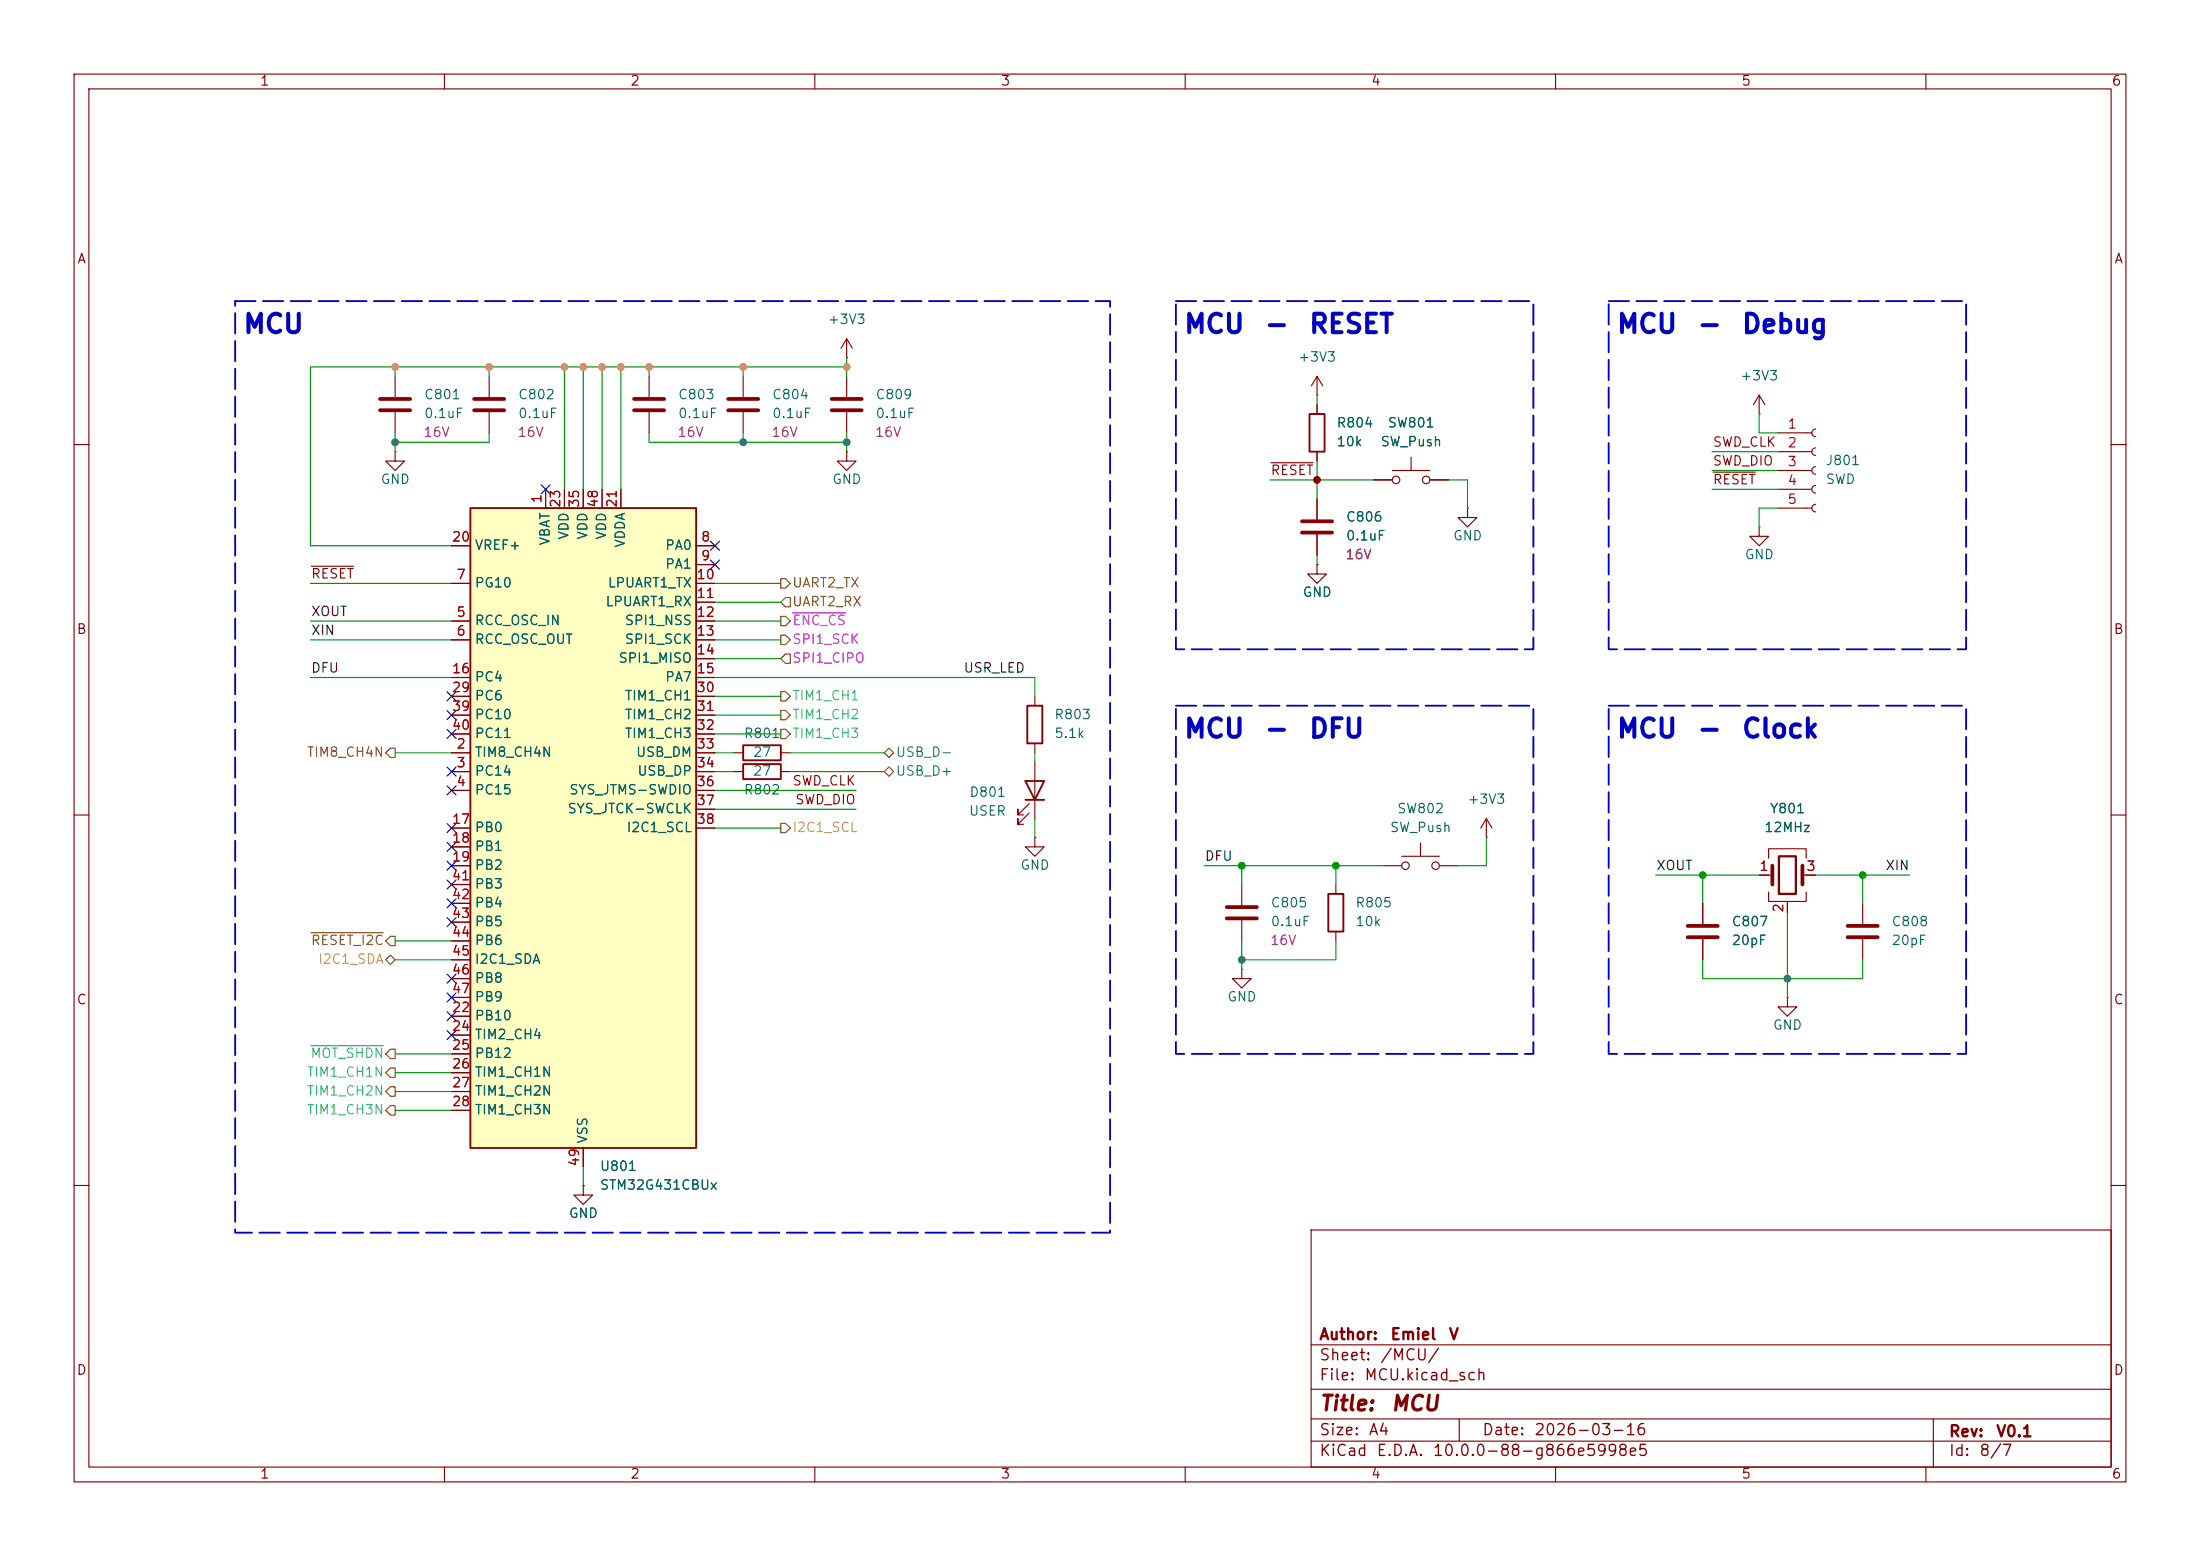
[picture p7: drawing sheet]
<svg xmlns="http://www.w3.org/2000/svg" width="297mm" height="210mm" viewBox="0 0 297 210" stroke-linecap="round" stroke-linejoin="round" font-family="sans-serif">
<g fill="none" stroke="#840000" stroke-width=".15">
<path d="M10 10h277v190h-277zM12 12h273v186h-273zM60 10v2M110 10v2M160 10v2M210 10v2M260 10v2M100.3 50.8v2.8M100.3 55.6v2.8M114.3 48.3h.1M114.3 45.7v2.6M114.3 50.8v2.8"/>
<path d="M114.3 55.6v2.8M114.3 45.7l-.8 1.3M114.3 45.7l.8 1.3M177.8 53.3h.1M177.8 50.8v2.5M177.8 54.6v1.3M177.8 50.8l-.8 1.3M177.8 50.8l.8 1.3M10 60h2M114.3 61v1.2h1.3l-1.3 1.3-1.3-1.3h1.3M114.3 61h.1M177.8 61v1.2"/>
<path d="M185.4 64.8h2.6M188 63.5h5M190.5 61.7v1.8M193 64.8h2.6M285 60h2M10 110h2M99.1 101.6h1.2M99.1 104.1h1.2M105.4 101.6h1.3M105.4 104.1h1.3M186.7 116.8h2.5M189.2 115.6h5.1"/>
<path d="M191.8 113.8v1.8M194.3 116.8h2.5M200.7 113h.1M200.7 110.5l-.8 1.3M200.7 110.5l.7 1.3M200.7 110.5v2.5M285 110h2M167.6 130.8v1.3h1.3l-1.3 1.3-1.2-1.3h1.2M167.6 130.8h.1M10 160h2M78.7 160v1.3h1.3l-1.3 1.3-1.2-1.3h1.2M78.7 160h.1"/>
<path d="M177 166h108v32h-108zM285 160h2M60 198v2M110 198v2M160 198v2M177 194.5h108M177 191.5h108M177 187.5h108M177 181.5h108M197 191.5v3M210 198v2M260 198v2"/>
<path d="M261 191.5v6.5"/>
<circle cx="188.5" cy="64.8" r=".51"/>
<circle cx="192.5" cy="64.8" r=".51"/>
<circle cx="189.7" cy="116.8" r=".51"/>
<circle cx="193.8" cy="116.8" r=".51"/>
</g>
<path d="M98.3 53.8h4.1M98.3 55.4h4.1M112.3 53.8h4M112.3 55.4h4" fill="none" stroke="#840000" stroke-width=".51"/>
<path d="M176.8 55.9h2v5.1h-2zM100.3 100.6h5.1v2h-5.1zM100.3 103.1h5.1v2.1h-5.1z" fill="none" stroke="#840000" stroke-width=".25"/>
<path d="M63.5 68.6h30.5v86.3h-30.5z" fill="#ffffc2"/>
<path d="M63.5 68.6h30.5v86.3h-30.5zM138.7 95.3h2v5h-2zM138.4 105.4h2.6l-1.3 2.6zM138.4 108h2.6M179.3 120.7h2.1v5h-2.1z" fill="none" stroke="#840000" stroke-width=".25"/>
<g fill="none" stroke="#840000" stroke-width=".15">
<path d="M53.3 50.8v2.8M53.3 55.6v2.8M66 50.8v2.8M66 55.6v2.8M87.6 50.8v2.8M87.6 55.6v2.8M177.8 54.6v1.3M237.5 55.9h.1M237.5 53.3l-.8 1.3M237.5 53.3l.8 1.3M237.5 53.3v2.6M240 58.4h4.6"/>
<path d="M245.1 57.9a.51 .51 0 0 0-.5 .5 .51 .51 0 0 0 .5 .5M42 76.4h5.7M53.3 61v1.2h1.3l-1.3 1.3-1.2-1.3h1.2M53.3 61h.1M61 78.7h2.5M61 73.7h2.5M73.7 66v2.6M76.2 66v2.6M78.7 66v2.6M81.3 66v2.6M83.8 66v2.6M94 78.7h2.5"/>
<path d="M94 73.7h2.5M94 76.2h2.5M171.6 62.5h5.7M177.8 76.2v1.3h1.3l-1.3 1.2-1.3-1.2h1.3M177.8 76.2h.1M177.8 61v1.2M177.8 67.3v2.8M177.8 72.1v2.8M185.4 64.8h2.6M193 64.8h2.6M198.1 68.6v1.3h1.3l-1.3 1.2-1.3-1.2h1.3M198.1 68.6h.1"/>
<path d="M231.3 63.7h5.7M237.5 71.1v1.3h1.3l-1.3 1.3-1.3-1.3h1.3M237.5 71.1h.1M240 61h4.6M240 63.5h4.6M240 66h4.6M240 68.6h4.6M245.1 60.5a.51 .51 0 0 0-.5 .5 .51 .51 0 0 0 .5 .5M245.1 63a.51 .51 0 0 0-.5 .5 .51 .51 0 0 0 .5 .5M245.1 65.5a.51 .51 0 0 0-.5 .5 .51 .51 0 0 0 .5 .5M245.1 68.1a.51 .51 0 0 0-.5 .5 .51 .51 0 0 0 .5 .5M61 83.8h2.5"/>
<path d="M61 86.4h2.5M61 91.4h2.5M61 94h2.5M61 96.5h2.5M61 99.1h2.5M94 83.8h2.5M94 86.4h2.5M94 81.3h2.5M94 88.9h2.5M94 91.4h2.5M94 94h2.5M94 96.5h2.5"/>
<path d="M94 99.1h2.5M139.7 94v1.3M61 101.6h2.5M61 104.1h2.5M61 106.7h2.5M61 111.8h2.5M61 114.3h2.5M61 116.8h2.5M61 119.4h2.5M94 101.6h2.5M94 104.1h2.5M94 106.7h2.5"/>
<path d="M94 111.8h2.5M94 109.2h2.5M138.9 109.7l-1.5 1.6v-.8v.8h.8M138.9 108.5l-1.5 1.5v-.8v.8h.8M139.7 113v1.3h1.3l-1.3 1.3-1.3-1.3h1.3M139.7 113h.1M139.7 100.3v1.3M139.7 102.9v7.6M167.6 119.4v2.8M180.3 119.4v1.3M237.5 118.1h1.8M238.8 115.8v-1.2h5v1.2"/>
<path d="M243.3 118.1h1.8M61 137.2h2.5M61 139.7h2.5M61 121.9h2.5M61 124.5h2.5M61 127h2.5M61 129.5h2.5M61 132.1h2.5M61 134.6h2.5M167.6 124.2v2.8M180.3 125.7v1.3M229.9 121.9v2.8"/>
<path d="M229.9 126.7v2.8M238.8 120.4v1.3h5v-1.3M241.3 134.6v1.3h1.3l-1.3 1.3-1.3-1.3h1.3M241.3 134.6h.1M241.3 121.7v1.5M251.5 121.9v2.8M251.5 126.7v2.8M61 142.2h2.5M61 144.8h2.5M61 147.3h2.5M61 149.9h2.5M78.7 154.9v2.6"/>
<path d="M78.7 160h.1"/>
</g>
<g fill="none" stroke="#840000" stroke-width=".51">
<path d="M51.3 53.8h4.1M51.3 55.4h4.1M64 53.8h4.1M64 55.4h4.1M85.6 53.8h4.1M85.6 55.4h4.1M175.8 70.4h4M175.8 71.9h4M239.3 116.8v2.6M243.3 116.8v2.6M165.6 122.4h4.1M165.6 124h4.1"/>
<path d="M227.8 125h4.1M227.8 126.5h4.1M249.4 125h4.1M249.4 126.5h4.1"/>
</g>
<path d="M240.2 115.6h2.2v5.1h-2.2z" fill="none" stroke="#840000" stroke-width=".3"/>
<g fill="none" stroke="#725600" stroke-width=".15">
<path d="M105.4 78.1h.6l.7 .6-.7 .7h-.6zM105.4 98.4h.6l.7 .7-.7 .6h-.6zM105.4 93.3h.6l.7 .7-.7 .6h-.6zM105.4 85.7h.6l.7 .7-.7 .6h-.6zM105.4 83.2h.6l.7 .6-.7 .7h-.6zM105.4 95.9h.6l.7 .6-.7 .7h-.6zM106 88.3h.7v1.2h-.7l-.6-.6zM106 80.6h.7v1.3h-.7l-.6-.6zM52.7 101h.6v1.2h-.6l-.6-.6zM105.4 111.1h.6l.7 .7-.7 .6h-.6zM119.4 101.6l.6-.6 .6 .6-.6 .6zM119.4 104.1l.6-.6 .6 .6-.6 .7z"/>
<path d="M42 125.9h9.8M52.1 129.5l.6-.6 .6 .6-.6 .7zM52.7 126.4h.6v1.2h-.6l-.6-.6zM52.7 146.7h.6v1.3h-.6l-.6-.7zM52.7 141.6h.6v1.3h-.6l-.6-.7zM52.7 149.2h.6v1.3h-.6l-.6-.6zM52.7 144.1h.6v1.3h-.6l-.6-.6z"/>
</g>
<path d="M41.9 141.1h9.9" fill="none" stroke="#00c2c2" stroke-width=".15"/>
<path d="M107 82.7h7.1" fill="none" stroke="#c200c2" stroke-width=".15"/>
<g fill="none" stroke="#009600" stroke-width=".15">
<path d="M53.3 49.5v1.3M53.3 58.4v2.6M66 58.4v1.3h-12.7M66 49.5v1.3M76.2 49.5v16.5M78.7 49.5v16.5M81.3 49.5v16.5M83.8 49.5v16.5M87.6 58.4v1.3h26.7M87.6 49.5v1.3M100.3 49.5v1.3M100.3 58.4v1.3"/>
<path d="M114.3 49.5h-72.4v24.2h19.1M114.3 48.3v2.5M114.3 58.4v2.6M177.8 53.3v1.3M237.5 55.9v2.5h2.5M41.9 78.7h19.1M96.5 78.7h8.9M171.4 64.8h14M177.8 62.2v5.1M177.8 74.9v1.3M195.6 64.8h2.5v3.8M231.1 61h8.9"/>
<path d="M231.1 63.5h8.9M231.1 66h8.9M240 68.6h-2.5v2.5M41.9 86.4h19.1M41.9 91.4h19.1M41.9 83.8h19.1M96.5 86.4h8.9M96.5 91.4h43.2v2.6M96.5 96.5h8.9M96.5 81.3h8.9M96.5 83.8h8.9M96.5 99.1h8.9"/>
<path d="M96.5 94h8.9M96.5 88.9h8.9M53.3 101.6h7.7M96.5 104.1h2.6M96.5 101.6h2.6M96.5 106.7h19.1M96.5 111.8h8.9M96.5 109.2h19.1M106.7 104.1h12.7M106.7 101.6h12.7M139.7 101.6v1.3M139.7 110.5v2.5"/>
<path d="M162.6 116.8h24.1M167.6 116.8v2.6M180.3 116.8v2.6M200.7 113v3.8h-3.9M223.5 118.1h14M229.9 118.1v3.8M245.1 118.1h12.7M251.5 118.1v3.8M53.3 127h7.7M53.3 129.5h7.7M167.6 127v3.8M180.3 127v2.5h-12.7"/>
<path d="M229.9 129.5v2.6h21.6v-2.6M241.3 123.2v11.4M53.3 147.3h7.7M53.3 144.8h7.7M53.3 142.2h7.7M53.3 149.9h7.7M78.7 157.5v2.5"/>
</g>
<g fill="none" stroke="#000084" stroke-width=".15">
<path d="M73.1 65.4l1.2 1.2M74.3 65.4l-1.2 1.2M95.9 75.6l1.2 1.2M95.9 73.1l1.2 1.2M97.1 75.6l-1.2 1.2M97.1 73.1l-1.2 1.2M60.4 95.9l1.2 1.2M60.4 98.5l1.2 1.2M60.4 93.4l1.2 1.2M61.6 95.9l-1.2 1.2M61.6 98.5l-1.2 1.2M61.6 93.4l-1.2 1.2"/>
<path d="M60.4 116.2l1.2 1.2M60.4 111.2l1.2 1.2M60.4 113.7l1.2 1.2M60.4 106.1l1.2 1.2M60.4 103.5l1.2 1.2M60.4 118.8l1.2 1.2M61.6 116.2l-1.2 1.2M61.6 111.2l-1.2 1.2M61.6 113.7l-1.2 1.2M61.6 106.1l-1.2 1.2M61.6 103.5l-1.2 1.2M61.6 118.8l-1.2 1.2"/>
<path d="M60.4 134l1.2 1.2M60.4 139.1l1.2 1.2M60.4 131.5l1.2 1.2M60.4 121.3l1.2 1.2M60.4 123.9l1.2 1.2M60.4 136.6l1.2 1.2M61.6 134l-1.2 1.2M61.6 139.1l-1.2 1.2M61.6 131.5l-1.2 1.2M61.6 121.3l-1.2 1.2M61.6 123.9l-1.2 1.2M61.6 136.6l-1.2 1.2"/>
</g>
<path d="M31.7 40.6h118.2v125.8h-118.2zM158.7 40.6h48.3v47h-48.3zM217.2 40.6h48.2v47h-48.2zM158.7 95.3h48.3v46.9h-48.3zM217.2 95.3h48.2v46.9h-48.2z" fill="none" stroke="#0000c2" stroke-width=".25" stroke-dasharray="2.7 1"/>
<g fill="#f90" stroke="#f90" stroke-width=".14">
<circle cx="87.6" cy="49.5" r=".46"/>
<circle cx="100.3" cy="49.5" r=".46"/>
<circle cx="114.3" cy="49.5" r=".46"/>
<circle cx="83.8" cy="49.5" r=".46"/>
<circle cx="81.3" cy="49.5" r=".46"/>
<circle cx="78.7" cy="49.5" r=".46"/>
<circle cx="53.3" cy="49.5" r=".46"/>
<circle cx="66" cy="49.5" r=".46"/>
<circle cx="76.2" cy="49.5" r=".46"/>
</g>
<g fill="#484848" stroke="#484848" stroke-width=".14">
<circle cx="100.3" cy="59.7" r=".46"/>
<circle cx="114.3" cy="59.7" r=".46"/>
<circle cx="167.6" cy="129.5" r=".46"/>
<circle cx="53.3" cy="59.7" r=".46"/>
<circle cx="241.3" cy="132.1" r=".46"/>
</g>
<g fill="#009600" stroke="#009600" stroke-width=".14">
<circle cx="167.6" cy="116.8" r=".46"/>
<circle cx="180.3" cy="116.8" r=".46"/>
<circle cx="251.5" cy="118.1" r=".46"/>
<circle cx="229.9" cy="118.1" r=".46"/>
</g>
<circle cx="177.8" cy="64.8" r=".46" fill="#840000" stroke="#840000" stroke-width=".14"/>
<g font-size="2.5" fill="#0000c2">
<text x="32.7" y="45.6">MCU</text>
<text x="159.7" y="45.6">MCU</text>
<text x="170.6" y="45.6">-</text>
<text x="176.6" y="45.6">RESET</text>
<text x="218.1" y="45.6">MCU</text>
<text x="229" y="45.6">-</text>
<text x="235" y="45.6">Debug</text>
<text x="159.7" y="100.2">MCU</text>
<text x="170.6" y="100.2">-</text>
<text x="176.6" y="100.2">DFU</text>
<text x="218.1" y="100.2">MCU</text>
<text x="229" y="100.2">-</text>
<text x="235" y="100.2">Clock</text>
</g>
<g font-size="2" fill="#840000">
<text x="178" y="190.9">Title:</text>
<text x="187.7" y="190.9">MCU</text>
</g>
<g font-size="1.5" fill="#840000">
<text x="178" y="184">Sheet:</text>
<text x="178" y="181.2">Author:</text>
<text x="186.2" y="184">/MCU/</text>
<text x="187.6" y="181.2">Emiel</text>
<text x="195.5" y="181.2">V</text>
<text x="178" y="186.7">File:</text>
<text x="184.1" y="186.7">MCU.kicad_sch</text>
<text x="178" y="196.9">KiCad</text>
<text x="178" y="194.1">Size:</text>
<text x="184.7" y="194.1">A4</text>
<text x="185.7" y="196.9">E.D.A.</text>
<text x="193.3" y="196.9">10.0.0-88-g866e5998e5</text>
<text x="200" y="194.1">Date:</text>
<text x="207" y="194.1">2026-03-16</text>
<text x="263" y="194.3">Rev:</text>
<text x="263" y="196.9">Id:</text>
<text x="267.1" y="196.9">8/7</text>
<text x="269.4" y="194.3">V0.1</text>
</g>
<g font-size="1.3" fill="#840000">
<text x="35" y="11.9">1</text>
<text x="85" y="11.9">2</text>
<text x="135" y="11.9">3</text>
<text x="185" y="11.9">4</text>
<text x="235" y="11.9">5</text>
<text x="285" y="11.9">6</text>
<text x="10.3" y="35.9">A</text>
<text x="285.3" y="35.9">A</text>
<text x="171.4" y="64.4">RESET</text>
<text x="231.1" y="60.6">SWD_CLK</text>
<text x="231.1" y="65.7">RESET</text>
<text x="231.1" y="63.2">SWD_DIO</text>
<text x="41.9" y="78.4">RESET</text>
<text x="10.3" y="85.9">B</text>
<text x="285.3" y="85.9">B</text>
<text x="106.9" y="106.3">SWD_CLK</text>
<text x="107.3" y="108.9">SWD_DIO</text>
<text x="10.3" y="135.9">C</text>
<text x="285.3" y="135.9">C</text>
<text x="10.3" y="185.9">D</text>
<text x="285.3" y="185.9">D</text>
<text x="35" y="199.9">1</text>
<text x="85" y="199.9">2</text>
<text x="135" y="199.9">3</text>
<text x="185" y="199.9">4</text>
<text x="235" y="199.9">5</text>
<text x="285" y="199.9">6</text>
</g>
<g font-size="1.3" fill="#006464">
<text x="111.7" y="44">+3V3</text>
<text x="175.2" y="49.1">+3V3</text>
<text x="234.8" y="51.7">+3V3</text>
<text x="57.2" y="54.2">C801</text>
<text x="57.2" y="56.7">0.1uF</text>
<text x="69.9" y="54.2">C802</text>
<text x="69.9" y="56.7">0.1uF</text>
<text x="91.4" y="54.2">C803</text>
<text x="91.4" y="56.7">0.1uF</text>
<text x="104.1" y="54.2">C804</text>
<text x="104.1" y="56.7">0.1uF</text>
<text x="118.1" y="54.2">C809</text>
<text x="118.1" y="56.7">0.1uF</text>
<text x="180.3" y="58">R804</text>
<text x="187.3" y="58">SW801</text>
<text x="51.3" y="65.6">GND</text>
<text x="112.3" y="65.6">GND</text>
<text x="180.3" y="60.6">10k</text>
<text x="186.3" y="60.6">SW_Push</text>
<text x="246.4" y="63.1">J801</text>
<text x="246.4" y="65.6">SWD</text>
<text x="181.6" y="70.7">C806</text>
<text x="64" y="74.5">VREF+</text>
<text x="74.5" y="73.7" transform="rotate(-90 74.5 73.7)">VBAT</text>
<text x="77.1" y="72.9" transform="rotate(-90 77.1 72.9)">VDD</text>
<text x="79.6" y="72.9" transform="rotate(-90 79.6 72.9)">VDD</text>
<text x="82.1" y="72.9" transform="rotate(-90 82.1 72.9)">VDD</text>
<text x="84.7" y="74" transform="rotate(-90 84.7 74)">VDDA</text>
<text x="89.7" y="74.5">PA0</text>
<text x="89.7" y="77.1">PA1</text>
<text x="181.6" y="73.3">0.1uF</text>
<text x="196.1" y="73.3">GND</text>
<text x="235.5" y="75.8">GND</text>
<text x="64" y="79.6">PG10</text>
<text x="81.7" y="82.1">LPUART1_RX</text>
<text x="82" y="79.6">LPUART1_TX</text>
<text x="175.8" y="80.9">GND</text>
<text x="64" y="84.7">RCC_OSC_IN</text>
<text x="64" y="87.2">RCC_OSC_OUT</text>
<text x="83.4" y="89.8">SPI1_MISO</text>
<text x="84.3" y="84.7">SPI1_NSS</text>
<text x="84.3" y="87.2">SPI1_SCK</text>
<text x="64" y="92.3">PC4</text>
<text x="64" y="94.8">PC6</text>
<text x="84.3" y="94.8">TIM1_CH1</text>
<text x="89.7" y="92.3">PA7</text>
<text x="64" y="97.4">PC10</text>
<text x="64" y="99.9">PC11</text>
<text x="84.3" y="97.4">TIM1_CH2</text>
<text x="84.3" y="99.9">TIM1_CH3</text>
<text x="100.3" y="99.9">R801</text>
<text x="142.2" y="97.4">R803</text>
<text x="142.2" y="99.9">5.1k</text>
<text x="64" y="102.5">TIM8_CH4N</text>
<text x="64" y="105">PC14</text>
<text x="64" y="107.5">PC15</text>
<text x="76.8" y="107.5">SYS_JTMS-SWDIO</text>
<text x="85.8" y="102.5">USB_DM</text>
<text x="86" y="105">USB_DP</text>
<text x="100.3" y="107.5">R802</text>
<text x="101.6" y="102.5">27</text>
<text x="101.6" y="105">27</text>
<text x="130.8" y="107.9">D801</text>
<text x="64" y="112.6">PB0</text>
<text x="76.5" y="110.1">SYS_JTCK-SWCLK</text>
<text x="84.5" y="112.6">I2C1_SCL</text>
<text x="130.7" y="110.4">USER</text>
<text x="187.6" y="112.6">SW_Push</text>
<text x="188.5" y="110.1">SW802</text>
<text x="198" y="108.8">+3V3</text>
<text x="238.1" y="112.6">12MHz</text>
<text x="238.8" y="110.1">Y801</text>
<text x="64" y="115.2">PB1</text>
<text x="64" y="117.7">PB2</text>
<text x="137.7" y="117.7">GND</text>
<text x="64" y="120.2">PB3</text>
<text x="64" y="122.8">PB4</text>
<text x="64" y="125.3">PB5</text>
<text x="171.5" y="122.8">C805</text>
<text x="171.5" y="125.3">0.1uF</text>
<text x="182.9" y="122.8">R805</text>
<text x="182.9" y="125.3">10k</text>
<text x="233.7" y="125.3">C807</text>
<text x="255.3" y="125.3">C808</text>
<text x="64" y="127.9">PB6</text>
<text x="64" y="130.4">I2C1_SDA</text>
<text x="233.7" y="127.9">20pF</text>
<text x="255.3" y="127.9">20pF</text>
<text x="64" y="132.9">PB8</text>
<text x="64" y="135.5">PB9</text>
<text x="165.6" y="135.5">GND</text>
<text x="64" y="138">PB10</text>
<text x="64" y="140.6">TIM2_CH4</text>
<text x="64" y="143.1">PB12</text>
<text x="239.3" y="139.3">GND</text>
<text x="64" y="145.6">TIM1_CH1N</text>
<text x="64" y="148.2">TIM1_CH2N</text>
<text x="64" y="150.7">TIM1_CH3N</text>
<text x="79.6" y="154.4" transform="rotate(-90 79.6 154.4)">VSS</text>
<text x="80.9" y="158.3">U801</text>
<text x="80.9" y="160.9">STM32G431CBUx</text>
<text x="76.7" y="164.7">GND</text>
</g>
<g font-size="1.3" fill="#840084">
<text x="57.1" y="59.3">16V</text>
<text x="69.8" y="59.3">16V</text>
<text x="91.4" y="59.3">16V</text>
<text x="104.1" y="59.3">16V</text>
<text x="118" y="59.3">16V</text>
<text x="181.5" y="75.8">16V</text>
<text x="171.4" y="127.9">16V</text>
</g>
<g font-size="1.3" fill="#a90000">
<text x="241.2" y="58.2">1</text>
<text x="241.2" y="60.7">2</text>
<text x="241.2" y="63.2">3</text>
<text x="241.2" y="65.8">4</text>
<text x="73.4" y="68" transform="rotate(-90 73.4 68)">1</text>
<text x="75.9" y="68.6" transform="rotate(-90 75.9 68.6)">23</text>
<text x="78.5" y="68.6" transform="rotate(-90 78.5 68.6)">35</text>
<text x="81" y="68.6" transform="rotate(-90 81 68.6)">48</text>
<text x="83.6" y="68.6" transform="rotate(-90 83.6 68.6)">21</text>
<text x="241.2" y="68.3">5</text>
<text x="60.9" y="73.4">20</text>
<text x="94.5" y="73.4">8</text>
<text x="94.5" y="75.9">9</text>
<text x="61.5" y="83.6">5</text>
<text x="61.5" y="78.5">7</text>
<text x="93.9" y="78.5">10</text>
<text x="93.9" y="81">11</text>
<text x="93.9" y="83.6">12</text>
<text x="61.5" y="86.1">6</text>
<text x="93.9" y="86.1">13</text>
<text x="93.9" y="88.6">14</text>
<text x="60.9" y="91.2">16</text>
<text x="60.9" y="93.7">29</text>
<text x="93.9" y="91.2">15</text>
<text x="93.9" y="93.7">30</text>
<text x="60.9" y="96.3">39</text>
<text x="60.9" y="98.8">40</text>
<text x="61.5" y="101.3">2</text>
<text x="93.9" y="96.3">31</text>
<text x="93.9" y="98.8">32</text>
<text x="93.9" y="101.3">33</text>
<text x="61.5" y="103.9">3</text>
<text x="61.5" y="106.4">4</text>
<text x="93.9" y="103.9">34</text>
<text x="93.9" y="106.4">36</text>
<text x="60.9" y="111.5">17</text>
<text x="93.9" y="109">37</text>
<text x="93.9" y="111.5">38</text>
<text x="60.9" y="114">18</text>
<text x="60.9" y="116.6">19</text>
<text x="60.9" y="119.1">41</text>
<text x="237.4" y="117.9">1</text>
<text x="243.8" y="117.9">3</text>
<text x="60.9" y="121.7">42</text>
<text x="60.9" y="124.2">43</text>
<text x="241" y="123.3" transform="rotate(-90 241 123.3)">2</text>
<text x="60.9" y="126.7">44</text>
<text x="60.9" y="129.3">45</text>
<text x="60.9" y="131.8">46</text>
<text x="60.9" y="136.9">22</text>
<text x="60.9" y="134.4">47</text>
<text x="60.9" y="139.4">24</text>
<text x="60.9" y="142">25</text>
<text x="60.9" y="144.5">26</text>
<text x="60.9" y="147.1">27</text>
<text x="60.9" y="149.6">28</text>
<text x="78.5" y="157.5" transform="rotate(-90 78.5 157.5)">49</text>
</g>
<g font-size="1.3" fill="#0f0f0f">
<text x="41.9" y="83.5">XOUT</text>
<text x="41.9" y="86">XIN</text>
<text x="41.9" y="91.1">DFU</text>
<text x="130" y="91.1">USR_LED</text>
<text x="162.6" y="116.5">DFU</text>
<text x="223.5" y="117.8">XOUT</text>
<text x="254.5" y="117.8">XIN</text>
</g>
<g font-size="1.3" fill="#725600">
<text x="106.9" y="79.6">UART2_TX</text>
<text x="106.9" y="82.1">UART2_RX</text>
<text x="41.3" y="102.5">TIM8_CH4N</text>
<text x="41.9" y="127.9">RESET_I2C</text>
</g>
<g font-size="1.3" fill="#c200c2">
<text x="106.9" y="87.2">SPI1_SCK</text>
<text x="106.9" y="84.7">ENC_CS</text>
<text x="106.9" y="89.8">SPI1_CIPO</text>
</g>
<g font-size="1.3" fill="#00c2c2">
<text x="106.9" y="94.8">TIM1_CH1</text>
<text x="106.9" y="99.9">TIM1_CH3</text>
<text x="106.9" y="97.4">TIM1_CH2</text>
<text x="41.8" y="143.1">MOT_SHDN</text>
<text x="41.3" y="148.2">TIM1_CH2N</text>
<text x="41.3" y="145.6">TIM1_CH1N</text>
<text x="41.3" y="150.7">TIM1_CH3N</text>
</g>
<g font-size="1.3" fill="#008484">
<text x="120.8" y="102.5">USB_D-</text>
<text x="120.8" y="105">USB_D+</text>
</g>
<g font-size="1.3" fill="#c2c200">
<text x="106.9" y="112.6">I2C1_SCL</text>
<text x="42.8" y="130.4">I2C1_SDA</text>
</g>
</svg>
